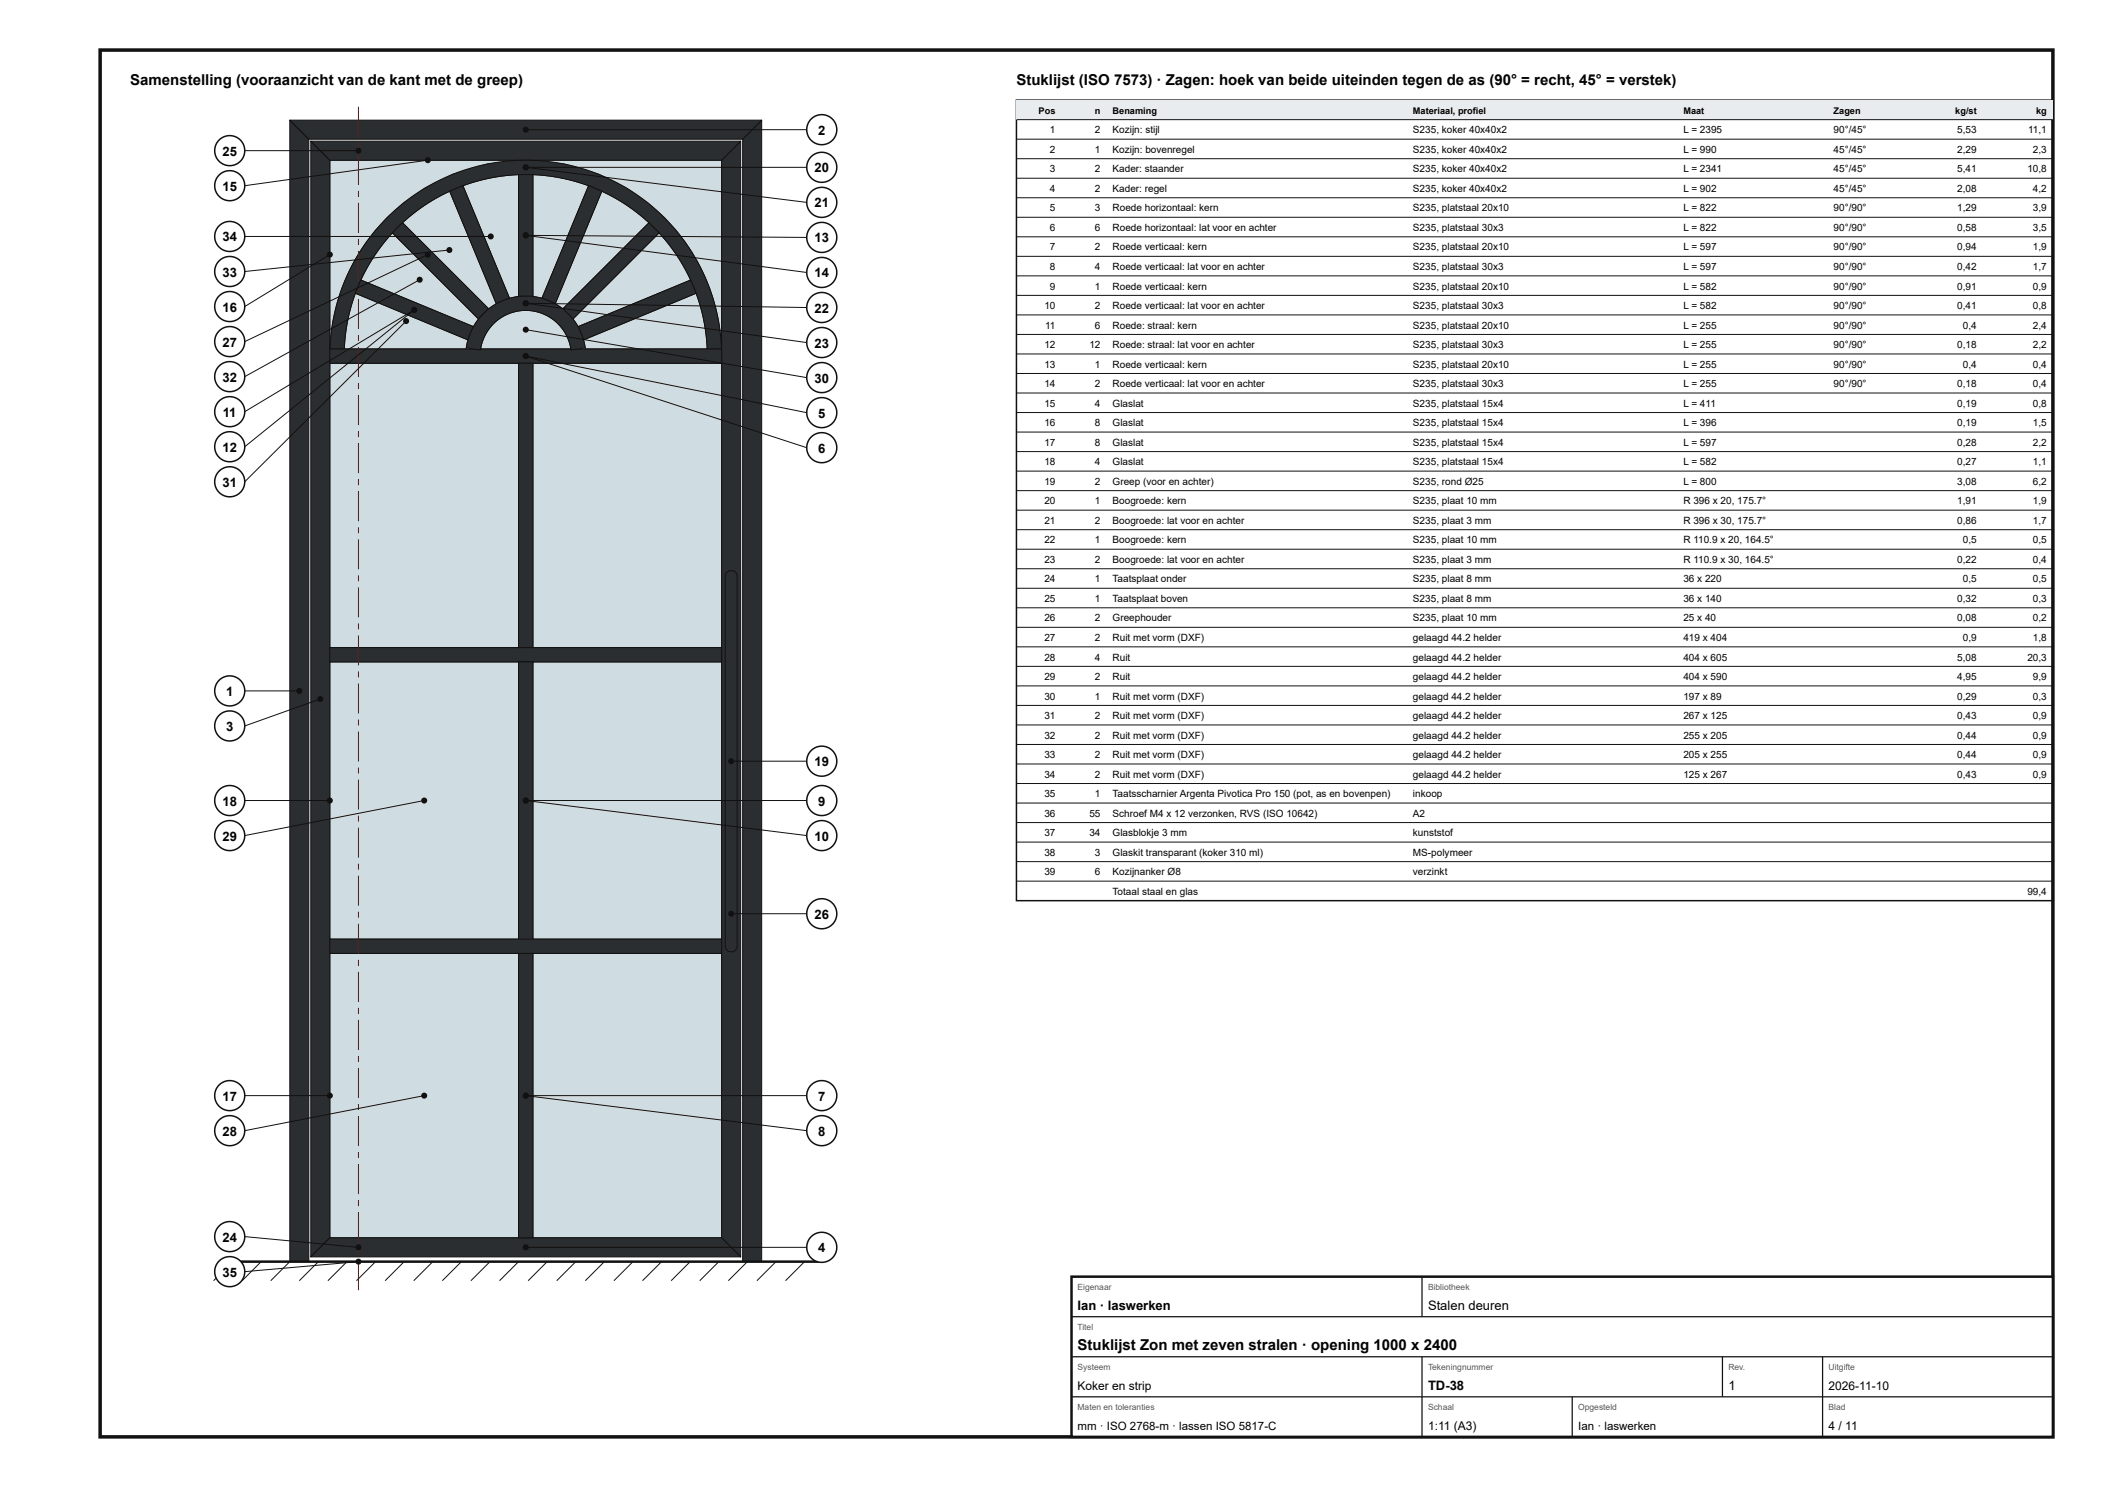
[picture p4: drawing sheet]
<svg xmlns="http://www.w3.org/2000/svg" width="420mm" height="297mm" viewBox="0 0 420 297" stroke-linecap="round" stroke-linejoin="round" font-family="sans-serif">
<path d="M20 10h390v277h-390z" fill="none" stroke="#111" stroke-width=".7" stroke-linecap="butt"/>
<path d="M65.9 32h39.1l-7.7 .8-6.8 2a39.1 39.1 0 0 0-22.6 24l-.9 2.8-.5 2.7-.6 5.4z" fill="#cfdde3"/>
<path d="M65.9 32h39.1l-7.7 .8-6.8 2a39.1 39.1 0 0 0-22.6 24l-.9 2.8-.5 2.7-.6 5.4z" fill="none" stroke="#111" stroke-width=".2"/>
<path d="M105 32h39.1v37.7l-.5-5a38.6 38.6 0 0 0-3.6-11.1 39 39 0 0 0-20.5-18.8l-6.8-2z" fill="#cfdde3"/>
<path d="M105 32h39.1v37.7l-.5-5a38.6 38.6 0 0 0-3.6-11.1 39 39 0 0 0-20.5-18.8l-6.8-2z" fill="none" stroke="#111" stroke-width=".2"/>
<path d="M65.9 190.4h37.7v56.8h-37.7z" fill="#cfdde3"/>
<path d="M65.9 190.4h37.7v56.8h-37.7z" fill="none" stroke="#111" stroke-width=".2"/>
<path d="M106.4 190.4h37.7v56.8h-37.7z" fill="#cfdde3"/>
<path d="M106.4 190.4h37.7v56.8h-37.7z" fill="none" stroke="#111" stroke-width=".2"/>
<path d="M65.9 132.2h37.7v55.4h-37.7z" fill="#cfdde3"/>
<path d="M65.9 132.2h37.7v55.4h-37.7z" fill="none" stroke="#111" stroke-width=".2"/>
<path d="M106.4 132.2h37.7v55.4h-37.7z" fill="#cfdde3"/>
<path d="M106.4 132.2h37.7v55.4h-37.7z" fill="none" stroke="#111" stroke-width=".2"/>
<path d="M65.9 72.5h37.7v56.8h-37.7z" fill="#cfdde3"/>
<path d="M65.9 72.5h37.7v56.8h-37.7z" fill="none" stroke="#111" stroke-width=".2"/>
<path d="M106.4 72.5h37.7v56.8h-37.7z" fill="#cfdde3"/>
<path d="M106.4 72.5h37.7v56.8h-37.7z" fill="none" stroke="#111" stroke-width=".2"/>
<path d="M98.4 64.8a9.1 9.1 0 0 1 9.3-2.4 9.1 9.1 0 0 1 6.3 7.3h-18a9.1 9.1 0 0 1 2.4-4.9z" fill="#cfdde3"/>
<path d="M98.4 64.8a9.1 9.1 0 0 1 9.3-2.4 9.1 9.1 0 0 1 6.3 7.3h-18a9.1 9.1 0 0 1 2.4-4.9z" fill="none" stroke="#111" stroke-width=".2"/>
<path d="M116.5 67.9l22.5-9.3a36 36 0 0 1 2.2 11.1h-24.2h-.1z" fill="#cfdde3"/>
<path d="M116.5 67.9l22.5-9.3a36 36 0 0 1 2.2 11.1h-24.2h-.1z" fill="none" stroke="#111" stroke-width=".2"/>
<path d="M114.5 63.6l17.1-17.1a35.7 35.7 0 0 1 6.3 9.4l-22.3 9.3h-.2l-1-1.5z" fill="#cfdde3"/>
<path d="M114.5 63.6l17.1-17.1a35.7 35.7 0 0 1 6.3 9.4l-22.3 9.3h-.2l-1-1.5z" fill="none" stroke="#111" stroke-width=".2"/>
<path d="M120.2 38.2a36 36 0 0 1 9.4 6.3l-17.1 17.1-.1 .1-1.5-1z" fill="#cfdde3"/>
<path d="M120.2 38.2a36 36 0 0 1 9.4 6.3l-17.1 17.1-.1 .1-1.5-1z" fill="none" stroke="#111" stroke-width=".2"/>
<path d="M106.4 34.9a36.1 36.1 0 0 1 11.1 2.2l-9.2 22.4-.1 .1-1.8-.4z" fill="#cfdde3"/>
<path d="M106.4 34.9a36.1 36.1 0 0 1 11.1 2.2l-9.2 22.4-.1 .1-1.8-.4z" fill="none" stroke="#111" stroke-width=".2"/>
<path d="M92.4 37.1a36.4 36.4 0 0 1 11.2-2.2l-.1 24.3-1.7 .4-.1-.1z" fill="#cfdde3"/>
<path d="M92.4 37.1a36.4 36.4 0 0 1 11.2-2.2l-.1 24.3-1.7 .4-.1-.1z" fill="none" stroke="#111" stroke-width=".2"/>
<path d="M80.4 44.5a36.2 36.2 0 0 1 9.4-6.3l9.3 22.5-1.5 1-.1-.1z" fill="#cfdde3"/>
<path d="M80.4 44.5a36.2 36.2 0 0 1 9.4-6.3l9.3 22.5-1.5 1-.1-.1z" fill="none" stroke="#111" stroke-width=".2"/>
<path d="M78.4 46.5l17.2 17.2-1 1.5h-.2l-22.3-9.3a35.6 35.6 0 0 1 6.3-9.4z" fill="#cfdde3"/>
<path d="M78.4 46.5l17.2 17.2-1 1.5h-.2l-22.3-9.3a35.6 35.6 0 0 1 6.3-9.4z" fill="none" stroke="#111" stroke-width=".2"/>
<path d="M71 58.6l22.5 9.3-.4 1.8h-.1h-24.2a36.4 36.4 0 0 1 2.2-11.1z" fill="#cfdde3"/>
<path d="M71 58.6l22.5 9.3-.4 1.8h-.1h-24.2a36.4 36.4 0 0 1 2.2-11.1z" fill="none" stroke="#111" stroke-width=".2"/>
<path d="M57.9 24l3.8 3.8v224.2h-3.8z" fill="#2b2e31"/>
<path d="M57.9 24l3.8 3.8v224.2h-3.8z" fill="none" stroke="#111" stroke-width=".2"/>
<path d="M152.1 24v228h-3.8v-224.2z" fill="#2b2e31"/>
<path d="M152.1 24v228h-3.8v-224.2z" fill="none" stroke="#111" stroke-width=".2"/>
<path d="M57.9 24h94.2l-3.8 3.8h-86.6z" fill="#2b2e31"/>
<path d="M57.9 24h94.2l-3.8 3.8h-86.6z" fill="none" stroke="#111" stroke-width=".2"/>
<path d="M62.1 28.2l3.8 3.8v215.2l-3.8 3.8z" fill="#2b2e31"/>
<path d="M62.1 28.2l3.8 3.8v215.2l-3.8 3.8z" fill="none" stroke="#111" stroke-width=".2"/>
<path d="M147.9 28.2v222.8l-3.8-3.8v-215.2z" fill="#2b2e31"/>
<path d="M147.9 28.2v222.8l-3.8-3.8v-215.2z" fill="none" stroke="#111" stroke-width=".2"/>
<path d="M65.9 247.2h78.2l3.8 3.8h-85.8z" fill="#2b2e31"/>
<path d="M65.9 247.2h78.2l3.8 3.8h-85.8z" fill="none" stroke="#111" stroke-width=".2"/>
<path d="M62.1 28.2h85.8l-3.8 3.8h-78.2z" fill="#2b2e31"/>
<path d="M62.1 28.2h85.8l-3.8 3.8h-78.2z" fill="none" stroke="#111" stroke-width=".2"/>
<path d="M77.9 42.9a39.1 39.1 0 0 1 41.7-8.1 39.1 39.1 0 0 1 24.5 34.8l-2.9 .2a36.3 36.3 0 0 0-36.2-34.9 36.3 36.3 0 0 0-36.2 34.9l-2.9-.2a39.1 39.1 0 0 1 12-26.7z" fill="#2b2e31"/>
<path d="M77.9 42.9a39.1 39.1 0 0 1 41.7-8.1 39.1 39.1 0 0 1 24.5 34.8l-2.9 .2a36.3 36.3 0 0 0-36.2-34.9 36.3 36.3 0 0 0-36.2 34.9l-2.9-.2a39.1 39.1 0 0 1 12-26.7z" fill="none" stroke="#111" stroke-width=".2"/>
<path d="M65.9 69.7h78.2v2.8h-78.2z" fill="#2b2e31"/>
<path d="M65.9 69.7h78.2v2.8h-78.2z" fill="none" stroke="#111" stroke-width=".2"/>
<path d="M65.9 187.6h78.2v2.8h-78.2z" fill="#2b2e31"/>
<path d="M65.9 187.6h78.2v2.8h-78.2z" fill="none" stroke="#111" stroke-width=".2"/>
<path d="M65.9 129.3h78.2v2.9h-78.2z" fill="#2b2e31"/>
<path d="M65.9 129.3h78.2v2.9h-78.2z" fill="none" stroke="#111" stroke-width=".2"/>
<path d="M103.6 190.4h2.8v56.8h-2.8z" fill="#2b2e31"/>
<path d="M103.6 190.4h2.8v56.8h-2.8z" fill="none" stroke="#111" stroke-width=".2"/>
<path d="M103.6 132.2h2.8v55.4h-2.8z" fill="#2b2e31"/>
<path d="M103.6 132.2h2.8v55.4h-2.8z" fill="none" stroke="#111" stroke-width=".2"/>
<path d="M103.6 72.5h2.8v56.8h-2.8z" fill="#2b2e31"/>
<path d="M103.6 72.5h2.8v56.8h-2.8z" fill="none" stroke="#111" stroke-width=".2"/>
<path d="M96.6 62.6a12 12 0 0 1 12.3-2.8 12 12 0 0 1 8 9.7l-2.9 .4a9.1 9.1 0 0 0-9-7.9 9.1 9.1 0 0 0-9 7.9l-2.9-.4a11.8 11.8 0 0 1 3.5-6.9z" fill="#2b2e31"/>
<path d="M96.6 62.6a12 12 0 0 1 12.3-2.8 12 12 0 0 1 8 9.7l-2.9 .4a9.1 9.1 0 0 0-9-7.9 9.1 9.1 0 0 0-9 7.9l-2.9-.4a11.8 11.8 0 0 1 3.5-6.9z" fill="none" stroke="#111" stroke-width=".2"/>
<path d="M115.5 65.2l22.4-9.3 1.1 2.7-22.4 9.3z" fill="#2b2e31"/>
<path d="M115.5 65.2l22.4-9.3 1.1 2.7-22.4 9.3z" fill="none" stroke="#111" stroke-width=".2"/>
<path d="M112.5 61.6l17.1-17.1 2 2-17.1 17.2z" fill="#2b2e31"/>
<path d="M112.5 61.6l17.1-17.1 2 2-17.1 17.2z" fill="none" stroke="#111" stroke-width=".2"/>
<path d="M117.5 37.1l2.7 1.1-9.3 22.4-2.6-1.1z" fill="#2b2e31"/>
<path d="M117.5 37.1l2.7 1.1-9.3 22.4-2.6-1.1z" fill="none" stroke="#111" stroke-width=".2"/>
<path d="M103.6 34.9h2.8v24.2h-2.8z" fill="#2b2e31"/>
<path d="M103.6 34.9h2.8v24.2h-2.8z" fill="none" stroke="#111" stroke-width=".2"/>
<path d="M89.8 38.2l2.6-1.1 9.3 22.4-2.6 1.1z" fill="#2b2e31"/>
<path d="M89.8 38.2l2.6-1.1 9.3 22.4-2.6 1.1z" fill="none" stroke="#111" stroke-width=".2"/>
<path d="M78.4 46.5l2-2 17.1 17.1-2 2.1z" fill="#2b2e31"/>
<path d="M78.4 46.5l2-2 17.1 17.1-2 2.1z" fill="none" stroke="#111" stroke-width=".2"/>
<path d="M72.1 55.9l22.4 9.3-1.1 2.7-22.4-9.3z" fill="#2b2e31"/>
<path d="M72.1 55.9l22.4 9.3-1.1 2.7-22.4-9.3z" fill="none" stroke="#111" stroke-width=".2"/>
<path d="M71.5 251.7h.2v6h-.2zM71.5 249.3h.2v1.2h-.2zM71.5 242.1h.2v6h-.2zM71.5 239.7h.2v1.2h-.2zM71.5 232.5h.2v6h-.2zM71.5 230.1h.2v1.2h-.2zM71.5 222.9h.2v6h-.2zM71.5 220.5h.2v1.2h-.2zM71.5 213.3h.2v6h-.2zM71.5 210.9h.2v1.2h-.2zM71.5 203.7h.2v6h-.2zM71.5 201.3h.2v1.2h-.2zM71.5 194.1h.2v6h-.2zM71.5 191.7h.2v1.2h-.2zM71.5 184.5h.2v6h-.2zM71.5 182.1h.2v1.2h-.2zM71.5 174.9h.2v6h-.2zM71.5 172.5h.2v1.2h-.2zM71.5 165.3h.2v6h-.2zM71.5 162.9h.2v1.2h-.2zM71.5 155.7h.2v6h-.2zM71.5 153.3h.2v1.2h-.2zM71.5 146.1h.2v6h-.2zM71.5 143.7h.2v1.2h-.2zM71.5 136.5h.2v6h-.2zM71.5 134.1h.2v1.2h-.2zM71.5 126.9h.2v6h-.2zM71.5 124.5h.2v1.2h-.2zM71.5 117.3h.2v6h-.2zM71.5 114.9h.2v1.2h-.2zM71.5 107.7h.2v6h-.2zM71.5 105.3h.2v1.2h-.2zM71.5 98.1h.2v6h-.2zM71.5 95.7h.2v1.2h-.2zM71.5 88.5h.2v6h-.2zM71.5 86.1h.2v1.2h-.2zM71.5 78.9h.2v6h-.2zM71.5 76.5h.2v1.2h-.2zM71.5 69.3h.2v6h-.2zM71.5 66.9h.2v1.2h-.2zM71.5 59.7h.2v6h-.2zM71.5 57.3h.2v1.2h-.2zM71.5 50.1h.2v6h-.2zM71.5 47.7h.2v1.2h-.2zM71.5 40.5h.2v6h-.2zM71.5 38.1h.2v1.2h-.2zM71.5 30.9h.2v6h-.2zM71.5 28.5h.2v1.2h-.2zM71.5 21.3h.2v6h-.2z" fill="#b00"/>
<path d="M145.2 114.3a1.2 1.2 0 0 1 1.3-.3 1.2 1.2 0 0 1 .7 1.1v73.9a1.19 1.19 0 0 1-1.2 1.1 1.19 1.19 0 0 1-1.2-1.1v-73.9z" fill="#2b2e31"/>
<g fill="none" stroke="#111" stroke-width=".2">
<path d="M145.2 114.3a1.2 1.2 0 0 1 1.3-.3 1.2 1.2 0 0 1 .7 1.1v73.9a1.19 1.19 0 0 1-1.2 1.1 1.19 1.19 0 0 1-1.2-1.1v-73.9zM46.4 252l-3.8 3.8M52.2 252l-3.8 3.8M57.9 252l-3.8 3.8M63.6 252l-3.8 3.8M69.3 252l-3.8 3.8M75 252l-3.8 3.8M80.7 252l-3.8 3.8M86.4 252l-3.8 3.8M92.1 252l-3.8 3.8M97.9 252l-3.9 3.8M103.6 252l-3.8 3.8"/>
<path d="M109.3 252l-3.8 3.8M115 252l-3.8 3.8M120.7 252l-3.8 3.8M126.4 252l-3.8 3.8M132.1 252l-3.8 3.8M137.8 252l-3.8 3.8M143.6 252l-3.9 3.8M149.3 252l-3.8 3.8M155 252l-3.8 3.8M160.7 252l-3.8 3.8"/>
</g>
<path d="M46.4 252h117.1" fill="none" stroke="#111" stroke-width=".5"/>
<circle cx="71.6" cy="30.1" r=".6" fill="#111"/>
<path d="M48.9 30.1h22.7" fill="none" stroke="#111" stroke-width=".2"/>
<circle cx="45.9" cy="30.1" r="3" fill="#fff"/>
<circle cx="45.9" cy="30.1" r="3" fill="none" stroke="#111" stroke-width=".3"/>
<circle cx="85.4" cy="32" r=".6" fill="#111"/>
<path d="M85.4 32l-36.5 5.1" fill="none" stroke="#111" stroke-width=".2"/>
<circle cx="45.9" cy="37.1" r="3" fill="#fff"/>
<circle cx="45.9" cy="37.1" r="3" fill="none" stroke="#111" stroke-width=".3"/>
<circle cx="98" cy="47.2" r=".6" fill="#111"/>
<path d="M48.9 47.2h49.1" fill="none" stroke="#111" stroke-width=".2"/>
<circle cx="45.9" cy="47.2" r="3" fill="#fff"/>
<circle cx="45.9" cy="47.2" r="3" fill="none" stroke="#111" stroke-width=".3"/>
<circle cx="89.7" cy="49.9" r=".6" fill="#111"/>
<path d="M89.7 49.9l-40.8 4.3" fill="none" stroke="#111" stroke-width=".2"/>
<circle cx="45.9" cy="54.2" r="3" fill="#fff"/>
<circle cx="45.9" cy="54.2" r="3" fill="none" stroke="#111" stroke-width=".3"/>
<circle cx="65.9" cy="50.9" r=".6" fill="#111"/>
<path d="M65.9 50.8l-17 10.4" fill="none" stroke="#111" stroke-width=".2"/>
<circle cx="45.9" cy="61.2" r="3" fill="#fff"/>
<circle cx="45.9" cy="61.2" r="3" fill="none" stroke="#111" stroke-width=".3"/>
<circle cx="85.4" cy="50.9" r=".6" fill="#111"/>
<path d="M85.4 50.8l-36.5 17.4" fill="none" stroke="#111" stroke-width=".2"/>
<circle cx="45.9" cy="68.2" r="3" fill="#fff"/>
<circle cx="45.9" cy="68.2" r="3" fill="none" stroke="#111" stroke-width=".3"/>
<circle cx="83.8" cy="55.9" r=".6" fill="#111"/>
<path d="M83.8 55.9l-34.9 19.3" fill="none" stroke="#111" stroke-width=".2"/>
<circle cx="45.9" cy="75.2" r="3" fill="#fff"/>
<circle cx="45.9" cy="75.2" r="3" fill="none" stroke="#111" stroke-width=".3"/>
<circle cx="82.7" cy="61.9" r=".6" fill="#111"/>
<path d="M82.7 61.9l-33.8 20.3" fill="none" stroke="#111" stroke-width=".2"/>
<circle cx="45.9" cy="82.2" r="3" fill="#fff"/>
<circle cx="45.9" cy="82.2" r="3" fill="none" stroke="#111" stroke-width=".3"/>
<circle cx="82.7" cy="61.9" r=".6" fill="#111"/>
<path d="M82.7 61.9l-33.8 27.3" fill="none" stroke="#111" stroke-width=".2"/>
<circle cx="45.9" cy="89.2" r="3" fill="#fff"/>
<circle cx="45.9" cy="89.2" r="3" fill="none" stroke="#111" stroke-width=".3"/>
<circle cx="81.1" cy="64.1" r=".6" fill="#111"/>
<path d="M81.1 64.1l-32.2 32.1" fill="none" stroke="#111" stroke-width=".2"/>
<circle cx="45.9" cy="96.2" r="3" fill="#fff"/>
<circle cx="45.9" cy="96.2" r="3" fill="none" stroke="#111" stroke-width=".3"/>
<circle cx="59.8" cy="138" r=".6" fill="#111"/>
<path d="M48.9 138h10.9" fill="none" stroke="#111" stroke-width=".2"/>
<circle cx="45.9" cy="138" r="3" fill="#fff"/>
<circle cx="45.9" cy="138" r="3" fill="none" stroke="#111" stroke-width=".3"/>
<circle cx="64" cy="139.6" r=".6" fill="#111"/>
<path d="M64 139.6l-15.1 5.4" fill="none" stroke="#111" stroke-width=".2"/>
<circle cx="45.9" cy="145" r="3" fill="#fff"/>
<circle cx="45.9" cy="145" r="3" fill="none" stroke="#111" stroke-width=".3"/>
<circle cx="65.9" cy="159.9" r=".6" fill="#111"/>
<path d="M48.9 159.9h17" fill="none" stroke="#111" stroke-width=".2"/>
<circle cx="45.9" cy="159.9" r="3" fill="#fff"/>
<circle cx="45.9" cy="159.9" r="3" fill="none" stroke="#111" stroke-width=".3"/>
<circle cx="84.7" cy="159.9" r=".6" fill="#111"/>
<path d="M84.7 159.9l-35.8 7" fill="none" stroke="#111" stroke-width=".2"/>
<circle cx="45.9" cy="166.9" r="3" fill="#fff"/>
<circle cx="45.9" cy="166.9" r="3" fill="none" stroke="#111" stroke-width=".3"/>
<circle cx="65.9" cy="218.8" r=".6" fill="#111"/>
<path d="M48.9 218.8h17" fill="none" stroke="#111" stroke-width=".2"/>
<circle cx="45.9" cy="218.8" r="3" fill="#fff"/>
<circle cx="45.9" cy="218.8" r="3" fill="none" stroke="#111" stroke-width=".3"/>
<circle cx="84.7" cy="218.8" r=".6" fill="#111"/>
<path d="M84.7 218.8l-35.8 7" fill="none" stroke="#111" stroke-width=".2"/>
<circle cx="45.9" cy="225.8" r="3" fill="#fff"/>
<circle cx="45.9" cy="225.8" r="3" fill="none" stroke="#111" stroke-width=".3"/>
<circle cx="71.6" cy="249.1" r=".6" fill="#111"/>
<path d="M48.9 247l22.7 2.1" fill="none" stroke="#111" stroke-width=".2"/>
<circle cx="45.9" cy="247" r="3" fill="#fff"/>
<circle cx="45.9" cy="247" r="3" fill="none" stroke="#111" stroke-width=".3"/>
<circle cx="71.6" cy="252" r=".6" fill="#111"/>
<path d="M71.6 252l-22.7 2" fill="none" stroke="#111" stroke-width=".2"/>
<circle cx="45.9" cy="254" r="3" fill="#fff"/>
<circle cx="45.9" cy="254" r="3" fill="none" stroke="#111" stroke-width=".3"/>
<circle cx="105" cy="25.9" r=".6" fill="#111"/>
<path d="M105 25.9h56.1" fill="none" stroke="#111" stroke-width=".2"/>
<circle cx="164.1" cy="25.9" r="3" fill="#fff"/>
<circle cx="164.1" cy="25.9" r="3" fill="none" stroke="#111" stroke-width=".3"/>
<circle cx="105" cy="33.4" r=".6" fill="#111"/>
<path d="M105 33.4h56.1" fill="none" stroke="#111" stroke-width=".2"/>
<circle cx="164.1" cy="33.4" r="3" fill="#fff"/>
<circle cx="164.1" cy="33.4" r="3" fill="none" stroke="#111" stroke-width=".3"/>
<circle cx="105" cy="33.4" r=".6" fill="#111"/>
<path d="M105 33.4l56.1 7" fill="none" stroke="#111" stroke-width=".2"/>
<circle cx="164.1" cy="40.4" r="3" fill="#fff"/>
<circle cx="164.1" cy="40.4" r="3" fill="none" stroke="#111" stroke-width=".3"/>
<circle cx="105" cy="47" r=".6" fill="#111"/>
<path d="M105 47l56.1 .4" fill="none" stroke="#111" stroke-width=".2"/>
<circle cx="164.1" cy="47.4" r="3" fill="#fff"/>
<circle cx="164.1" cy="47.4" r="3" fill="none" stroke="#111" stroke-width=".3"/>
<circle cx="105" cy="47" r=".6" fill="#111"/>
<path d="M105 47l56.1 7.4" fill="none" stroke="#111" stroke-width=".2"/>
<circle cx="164.1" cy="54.4" r="3" fill="#fff"/>
<circle cx="164.1" cy="54.4" r="3" fill="none" stroke="#111" stroke-width=".3"/>
<circle cx="105" cy="60.6" r=".6" fill="#111"/>
<path d="M105 60.6l56.1 .8" fill="none" stroke="#111" stroke-width=".2"/>
<circle cx="164.1" cy="61.4" r="3" fill="#fff"/>
<circle cx="164.1" cy="61.4" r="3" fill="none" stroke="#111" stroke-width=".3"/>
<circle cx="105" cy="60.6" r=".6" fill="#111"/>
<path d="M105 60.6l56.1 7.8" fill="none" stroke="#111" stroke-width=".2"/>
<circle cx="164.1" cy="68.4" r="3" fill="#fff"/>
<circle cx="164.1" cy="68.4" r="3" fill="none" stroke="#111" stroke-width=".3"/>
<circle cx="105" cy="65.8" r=".6" fill="#111"/>
<path d="M105 65.8l56.1 9.6" fill="none" stroke="#111" stroke-width=".2"/>
<circle cx="164.1" cy="75.4" r="3" fill="#fff"/>
<circle cx="164.1" cy="75.4" r="3" fill="none" stroke="#111" stroke-width=".3"/>
<circle cx="105" cy="71.1" r=".6" fill="#111"/>
<path d="M105 71.1l56.1 11.3" fill="none" stroke="#111" stroke-width=".2"/>
<circle cx="164.1" cy="82.4" r="3" fill="#fff"/>
<circle cx="164.1" cy="82.4" r="3" fill="none" stroke="#111" stroke-width=".3"/>
<circle cx="105" cy="71.1" r=".6" fill="#111"/>
<path d="M105 71.1l56.1 18.3" fill="none" stroke="#111" stroke-width=".2"/>
<circle cx="164.1" cy="89.4" r="3" fill="#fff"/>
<circle cx="164.1" cy="89.4" r="3" fill="none" stroke="#111" stroke-width=".3"/>
<circle cx="146" cy="152" r=".6" fill="#111"/>
<path d="M146 152h15.1" fill="none" stroke="#111" stroke-width=".2"/>
<circle cx="164.1" cy="152" r="3" fill="#fff"/>
<circle cx="164.1" cy="152" r="3" fill="none" stroke="#111" stroke-width=".3"/>
<circle cx="105" cy="159.9" r=".6" fill="#111"/>
<path d="M105 159.9h56.1" fill="none" stroke="#111" stroke-width=".2"/>
<circle cx="164.1" cy="159.9" r="3" fill="#fff"/>
<circle cx="164.1" cy="159.9" r="3" fill="none" stroke="#111" stroke-width=".3"/>
<circle cx="105" cy="159.9" r=".6" fill="#111"/>
<path d="M105 159.9l56.1 7" fill="none" stroke="#111" stroke-width=".2"/>
<circle cx="164.1" cy="166.9" r="3" fill="#fff"/>
<circle cx="164.1" cy="166.9" r="3" fill="none" stroke="#111" stroke-width=".3"/>
<circle cx="146" cy="182.5" r=".6" fill="#111"/>
<path d="M146 182.5h15.1" fill="none" stroke="#111" stroke-width=".2"/>
<circle cx="164.1" cy="182.5" r="3" fill="#fff"/>
<circle cx="164.1" cy="182.5" r="3" fill="none" stroke="#111" stroke-width=".3"/>
<circle cx="105" cy="218.8" r=".6" fill="#111"/>
<path d="M105 218.8h56.1" fill="none" stroke="#111" stroke-width=".2"/>
<circle cx="164.1" cy="218.8" r="3" fill="#fff"/>
<circle cx="164.1" cy="218.8" r="3" fill="none" stroke="#111" stroke-width=".3"/>
<circle cx="105" cy="218.8" r=".6" fill="#111"/>
<path d="M105 218.8l56.1 7" fill="none" stroke="#111" stroke-width=".2"/>
<circle cx="164.1" cy="225.8" r="3" fill="#fff"/>
<circle cx="164.1" cy="225.8" r="3" fill="none" stroke="#111" stroke-width=".3"/>
<circle cx="105" cy="249.1" r=".6" fill="#111"/>
<path d="M105 249.1h56.1" fill="none" stroke="#111" stroke-width=".2"/>
<circle cx="164.1" cy="249.1" r="3" fill="#fff"/>
<g fill="none" stroke="#111" stroke-width=".3">
<path d="M203 20h207v159.9h-207z"/>
<circle cx="164.1" cy="249.1" r="3"/>
</g>
<path d="M203 20h207v3.9h-207z" fill="#e9ecee"/>
<g fill="none" stroke="#111" stroke-width=".2">
<path d="M203 23.9h207M203 27.8h207M203 31.7h207M203 35.6h207M203 39.5h207M203 43.4h207M203 47.3h207M203 51.2h207M203 55.1h207M203 59h207M203 62.9h207M203 66.8h207"/>
<path d="M203 70.7h207M203 74.6h207M203 78.5h207M203 82.4h207M203 86.3h207M203 90.2h207M203 94.1h207M203 98h207M203 101.9h207M203 105.8h207M203 109.7h207M203 113.6h207"/>
<path d="M203 117.5h207M203 121.4h207M203 125.3h207M203 129.2h207M203 133.1h207M203 137h207M203 140.9h207M203 144.8h207M203 148.7h207M203 152.6h207M203 156.5h207M203 160.4h207"/>
<path d="M203 164.3h207M203 168.2h207M203 172.1h207M203 176h207"/>
</g>
<path d="M214 255h196v32h-196z" fill="#fff"/>
<path d="M214 255h196v32h-196z" fill="none" stroke="#111" stroke-width=".5"/>
<path d="M284 255v8M214 263h196M214 271h196M214 279h196M284 271v16M314 279v8M344 271v8M364 271v16" fill="none" stroke="#111" stroke-width=".25"/>
<g font-size="3">
<text x="26" y="17">Samenstelling (vooraanzicht van de kant met de greep)</text>
<text x="203" y="17">Stuklijst (ISO 7573) · Zagen: hoek van beide uiteinden tegen de as (90° = recht, 45° = verstek)</text>
<text x="215.2" y="269.6">Stuklijst Zon met zeven stralen · opening 1000 x 2400</text>
</g>
<g font-size="2.6">
<text x="163.4" y="26.9">2</text>
<text x="44.4" y="31.1">25</text>
<text x="162.7" y="34.4">20</text>
<text x="44.4" y="38.1">15</text>
<text x="162.7" y="41.4">21</text>
<text x="44.4" y="48.2">34</text>
<text x="162.7" y="48.4">13</text>
<text x="44.4" y="55.2">33</text>
<text x="162.7" y="55.4">14</text>
<text x="44.4" y="62.2">16</text>
<text x="162.7" y="62.4">22</text>
<text x="44.4" y="69.2">27</text>
<text x="162.7" y="69.4">23</text>
<text x="44.4" y="76.2">32</text>
<text x="162.7" y="76.4">30</text>
<text x="44.5" y="83.2">11</text>
<text x="163.4" y="83.4">5</text>
<text x="44.4" y="90.2">12</text>
<text x="163.4" y="90.4">6</text>
<text x="44.4" y="97.2">31</text>
<text x="45.2" y="139">1</text>
<text x="45.2" y="146">3</text>
<text x="162.7" y="153">19</text>
<text x="44.4" y="160.9">18</text>
<text x="163.4" y="160.9">9</text>
<text x="44.4" y="167.9">29</text>
<text x="162.7" y="167.9">10</text>
<text x="162.7" y="183.5">26</text>
<text x="44.4" y="219.8">17</text>
<text x="163.4" y="219.8">7</text>
<text x="44.4" y="226.8">28</text>
<text x="163.4" y="226.8">8</text>
<text x="44.4" y="248">24</text>
<text x="163.4" y="250.1">4</text>
<text x="44.4" y="255">35</text>
<text x="215.2" y="261.6">Ian · laswerken</text>
<text x="285.2" y="261.6">Stalen deuren</text>
<text x="285.2" y="277.6">TD-38</text>
<text x="345.2" y="277.6">1</text>
</g>
<g font-size="2.4">
<text x="215.2" y="277.6">Koker en strip</text>
<text x="365.2" y="277.6">2026-11-10</text>
<text x="285.2" y="285.6">1:11 (A3)</text>
<text x="365.2" y="285.6">4 / 11</text>
</g>
<g font-size="2.3">
<text x="215.2" y="285.6">mm · ISO 2768-m · lassen ISO 5817-C</text>
<text x="315.2" y="285.6">Ian · laswerken</text>
</g>
<g font-size="2">
<text x="209.7" y="26.6">1</text>
<text x="218.7" y="26.6">2</text>
<text x="222.2" y="26.6">Kozijn: stijl</text>
<text x="282.2" y="26.6">S235, koker 40x40x2</text>
<text x="336.2" y="26.6">L = 2395</text>
<text x="366.2" y="26.6">90°/45°</text>
<text x="390.9" y="26.6">5,53</text>
<text x="405.1" y="26.6">11,1</text>
<text x="209.7" y="30.5">2</text>
<text x="209.7" y="34.4">3</text>
<text x="218.7" y="30.5">1</text>
<text x="218.7" y="34.4">2</text>
<text x="222.2" y="30.5">Kozijn: bovenregel</text>
<text x="222.2" y="34.4">Kader: staander</text>
<text x="282.2" y="30.5">S235, koker 40x40x2</text>
<text x="282.2" y="34.4">S235, koker 40x40x2</text>
<text x="336.2" y="30.5">L = 990</text>
<text x="336.2" y="34.4">L = 2341</text>
<text x="366.2" y="30.5">45°/45°</text>
<text x="366.2" y="34.4">45°/45°</text>
<text x="390.9" y="30.5">2,29</text>
<text x="390.9" y="34.4">5,41</text>
<text x="404.9" y="34.4">10,8</text>
<text x="406" y="30.5">2,3</text>
<text x="209.7" y="38.3">4</text>
<text x="218.7" y="38.3">2</text>
<text x="222.2" y="38.3">Kader: regel</text>
<text x="282.2" y="38.3">S235, koker 40x40x2</text>
<text x="336.2" y="38.3">L = 902</text>
<text x="366.2" y="38.3">45°/45°</text>
<text x="390.9" y="38.3">2,08</text>
<text x="406" y="38.3">4,2</text>
<text x="209.7" y="42.2">5</text>
<text x="209.7" y="46.1">6</text>
<text x="218.7" y="42.2">3</text>
<text x="218.7" y="46.1">6</text>
<text x="222.2" y="42.2">Roede horizontaal: kern</text>
<text x="222.2" y="46.1">Roede horizontaal: lat voor en achter</text>
<text x="282.2" y="42.2">S235, platstaal 20x10</text>
<text x="282.2" y="46.1">S235, platstaal 30x3</text>
<text x="336.2" y="42.2">L = 822</text>
<text x="336.2" y="46.1">L = 822</text>
<text x="366.2" y="42.2">90°/90°</text>
<text x="366.2" y="46.1">90°/90°</text>
<text x="390.9" y="42.2">1,29</text>
<text x="390.9" y="46.1">0,58</text>
<text x="406" y="42.2">3,9</text>
<text x="406" y="46.1">3,5</text>
<text x="209.7" y="50">7</text>
<text x="209.7" y="53.9">8</text>
<text x="218.7" y="50">2</text>
<text x="218.7" y="53.9">4</text>
<text x="222.2" y="50">Roede verticaal: kern</text>
<text x="222.2" y="53.9">Roede verticaal: lat voor en achter</text>
<text x="282.2" y="50">S235, platstaal 20x10</text>
<text x="282.2" y="53.9">S235, platstaal 30x3</text>
<text x="336.2" y="50">L = 597</text>
<text x="336.2" y="53.9">L = 597</text>
<text x="366.2" y="50">90°/90°</text>
<text x="366.2" y="53.9">90°/90°</text>
<text x="390.9" y="50">0,94</text>
<text x="390.9" y="53.9">0,42</text>
<text x="406" y="50">1,9</text>
<text x="406" y="53.9">1,7</text>
<text x="209.7" y="57.8">9</text>
<text x="218.7" y="57.8">1</text>
<text x="222.2" y="57.8">Roede verticaal: kern</text>
<text x="282.2" y="57.8">S235, platstaal 20x10</text>
<text x="336.2" y="57.8">L = 582</text>
<text x="366.2" y="57.8">90°/90°</text>
<text x="390.9" y="57.8">0,91</text>
<text x="406" y="57.8">0,9</text>
<text x="208.6" y="61.7">10</text>
<text x="208.7" y="65.6">11</text>
<text x="218.7" y="61.7">2</text>
<text x="218.7" y="65.6">6</text>
<text x="222.2" y="61.7">Roede verticaal: lat voor en achter</text>
<text x="222.2" y="65.6">Roede: straal: kern</text>
<text x="282.2" y="61.7">S235, platstaal 30x3</text>
<text x="282.2" y="65.6">S235, platstaal 20x10</text>
<text x="336.2" y="61.7">L = 582</text>
<text x="336.2" y="65.6">L = 255</text>
<text x="366.2" y="61.7">90°/90°</text>
<text x="366.2" y="65.6">90°/90°</text>
<text x="390.9" y="61.7">0,41</text>
<text x="392" y="65.6">0,4</text>
<text x="406" y="61.7">0,8</text>
<text x="406" y="65.6">2,4</text>
<text x="208.6" y="69.5">12</text>
<text x="217.6" y="69.5">12</text>
<text x="222.2" y="69.5">Roede: straal: lat voor en achter</text>
<text x="282.2" y="69.5">S235, platstaal 30x3</text>
<text x="336.2" y="69.5">L = 255</text>
<text x="366.2" y="69.5">90°/90°</text>
<text x="390.9" y="69.5">0,18</text>
<text x="406" y="69.5">2,2</text>
<text x="208.6" y="73.4">13</text>
<text x="208.6" y="77.3">14</text>
<text x="218.7" y="73.4">1</text>
<text x="218.7" y="77.3">2</text>
<text x="222.2" y="73.4">Roede verticaal: kern</text>
<text x="222.2" y="77.3">Roede verticaal: lat voor en achter</text>
<text x="282.2" y="73.4">S235, platstaal 20x10</text>
<text x="282.2" y="77.3">S235, platstaal 30x3</text>
<text x="336.2" y="73.4">L = 255</text>
<text x="336.2" y="77.3">L = 255</text>
<text x="366.2" y="73.4">90°/90°</text>
<text x="366.2" y="77.3">90°/90°</text>
<text x="390.9" y="77.3">0,18</text>
<text x="392" y="73.4">0,4</text>
<text x="406" y="73.4">0,4</text>
<text x="406" y="77.3">0,4</text>
<text x="208.6" y="81.2">15</text>
<text x="218.7" y="81.2">4</text>
<text x="222.2" y="81.2">Glaslat</text>
<text x="282.2" y="81.2">S235, platstaal 15x4</text>
<text x="336.2" y="81.2">L = 411</text>
<text x="390.9" y="81.2">0,19</text>
<text x="406" y="81.2">0,8</text>
<text x="208.6" y="85.1">16</text>
<text x="208.6" y="89">17</text>
<text x="218.7" y="85.1">8</text>
<text x="218.7" y="89">8</text>
<text x="222.2" y="85.1">Glaslat</text>
<text x="222.2" y="89">Glaslat</text>
<text x="282.2" y="85.1">S235, platstaal 15x4</text>
<text x="282.2" y="89">S235, platstaal 15x4</text>
<text x="336.2" y="85.1">L = 396</text>
<text x="336.2" y="89">L = 597</text>
<text x="390.9" y="85.1">0,19</text>
<text x="390.9" y="89">0,28</text>
<text x="406" y="85.1">1,5</text>
<text x="406" y="89">2,2</text>
<text x="208.6" y="92.9">18</text>
<text x="218.7" y="92.9">4</text>
<text x="222.2" y="92.9">Glaslat</text>
<text x="282.2" y="92.9">S235, platstaal 15x4</text>
<text x="336.2" y="92.9">L = 582</text>
<text x="390.9" y="92.9">0,27</text>
<text x="406" y="92.9">1,1</text>
<text x="208.6" y="96.8">19</text>
<text x="208.6" y="100.7">20</text>
<text x="218.7" y="96.8">2</text>
<text x="218.7" y="100.7">1</text>
<text x="222.2" y="96.8">Greep (voor en achter)</text>
<text x="222.2" y="100.7">Boogroede: kern</text>
<text x="282.2" y="96.8">S235, rond Ø25</text>
<text x="282.2" y="100.7">S235, plaat 10 mm</text>
<text x="336.2" y="96.8">L = 800</text>
<text x="336.2" y="100.7">R 396 x 20, 175.7°</text>
<text x="390.9" y="96.8">3,08</text>
<text x="390.9" y="100.7">1,91</text>
<text x="406" y="96.8">6,2</text>
<text x="406" y="100.7">1,9</text>
<text x="208.6" y="104.6">21</text>
<text x="218.7" y="104.6">2</text>
<text x="222.2" y="104.6">Boogroede: lat voor en achter</text>
<text x="282.2" y="104.6">S235, plaat 3 mm</text>
<text x="336.2" y="104.6">R 396 x 30, 175.7°</text>
<text x="390.9" y="104.6">0,86</text>
<text x="406" y="104.6">1,7</text>
<text x="208.6" y="108.5">22</text>
<text x="208.6" y="112.4">23</text>
<text x="218.7" y="108.5">1</text>
<text x="218.7" y="112.4">2</text>
<text x="222.2" y="108.5">Boogroede: kern</text>
<text x="222.2" y="112.4">Boogroede: lat voor en achter</text>
<text x="282.2" y="108.5">S235, plaat 10 mm</text>
<text x="282.2" y="112.4">S235, plaat 3 mm</text>
<text x="336.2" y="108.5">R 110.9 x 20, 164.5°</text>
<text x="336.2" y="112.4">R 110.9 x 30, 164.5°</text>
<text x="390.9" y="112.4">0,22</text>
<text x="392" y="108.5">0,5</text>
<text x="406" y="108.5">0,5</text>
<text x="406" y="112.4">0,4</text>
<text x="208.6" y="116.3">24</text>
<text x="218.7" y="116.3">1</text>
<text x="222.2" y="116.3">Taatsplaat onder</text>
<text x="282.2" y="116.3">S235, plaat 8 mm</text>
<text x="336.2" y="116.3">36 x 220</text>
<text x="392" y="116.3">0,5</text>
<text x="406" y="116.3">0,5</text>
<text x="208.6" y="120.2">25</text>
<text x="208.6" y="124.1">26</text>
<text x="218.7" y="120.2">1</text>
<text x="218.7" y="124.1">2</text>
<text x="222.2" y="120.2">Taatsplaat boven</text>
<text x="222.2" y="124.1">Greephouder</text>
<text x="282.2" y="120.2">S235, plaat 8 mm</text>
<text x="282.2" y="124.1">S235, plaat 10 mm</text>
<text x="336.2" y="120.2">36 x 140</text>
<text x="336.2" y="124.1">25 x 40</text>
<text x="390.9" y="120.2">0,32</text>
<text x="390.9" y="124.1">0,08</text>
<text x="406" y="120.2">0,3</text>
<text x="406" y="124.1">0,2</text>
<text x="208.6" y="128">27</text>
<text x="208.6" y="131.9">28</text>
<text x="218.7" y="128">2</text>
<text x="218.7" y="131.9">4</text>
<text x="222.2" y="128">Ruit met vorm (DXF)</text>
<text x="222.2" y="131.9">Ruit</text>
<text x="282.2" y="128">gelaagd 44.2 helder</text>
<text x="282.2" y="131.9">gelaagd 44.2 helder</text>
<text x="336.2" y="128">419 x 404</text>
<text x="336.2" y="131.9">404 x 605</text>
<text x="390.9" y="131.9">5,08</text>
<text x="392" y="128">0,9</text>
<text x="404.9" y="131.9">20,3</text>
<text x="406" y="128">1,8</text>
<text x="208.6" y="135.8">29</text>
<text x="218.7" y="135.8">2</text>
<text x="222.2" y="135.8">Ruit</text>
<text x="282.2" y="135.8">gelaagd 44.2 helder</text>
<text x="336.2" y="135.8">404 x 590</text>
<text x="390.9" y="135.8">4,95</text>
<text x="406" y="135.8">9,9</text>
<text x="208.6" y="139.7">30</text>
<text x="208.6" y="143.6">31</text>
<text x="218.7" y="139.7">1</text>
<text x="218.7" y="143.6">2</text>
<text x="222.2" y="139.7">Ruit met vorm (DXF)</text>
<text x="222.2" y="143.6">Ruit met vorm (DXF)</text>
<text x="282.2" y="139.7">gelaagd 44.2 helder</text>
<text x="282.2" y="143.6">gelaagd 44.2 helder</text>
<text x="336.2" y="139.7">197 x 89</text>
<text x="336.2" y="143.6">267 x 125</text>
<text x="390.9" y="139.7">0,29</text>
<text x="390.9" y="143.6">0,43</text>
<text x="406" y="139.7">0,3</text>
<text x="406" y="143.6">0,9</text>
<text x="208.6" y="147.5">32</text>
<text x="218.7" y="147.5">2</text>
<text x="222.2" y="147.5">Ruit met vorm (DXF)</text>
<text x="282.2" y="147.5">gelaagd 44.2 helder</text>
<text x="336.2" y="147.5">255 x 205</text>
<text x="390.9" y="147.5">0,44</text>
<text x="406" y="147.5">0,9</text>
<text x="208.6" y="151.4">33</text>
<text x="208.6" y="155.3">34</text>
<text x="218.7" y="151.4">2</text>
<text x="218.7" y="155.3">2</text>
<text x="222.2" y="151.4">Ruit met vorm (DXF)</text>
<text x="222.2" y="155.3">Ruit met vorm (DXF)</text>
<text x="282.2" y="151.4">gelaagd 44.2 helder</text>
<text x="282.2" y="155.3">gelaagd 44.2 helder</text>
<text x="336.2" y="151.4">205 x 255</text>
<text x="336.2" y="155.3">125 x 267</text>
<text x="390.9" y="151.4">0,44</text>
<text x="390.9" y="155.3">0,43</text>
<text x="406" y="151.4">0,9</text>
<text x="406" y="155.3">0,9</text>
<text x="208.6" y="159.2">35</text>
<text x="218.7" y="159.2">1</text>
<text x="222.2" y="159.2">Taatsscharnier Argenta Pivotica Pro 150 (pot, as en bovenpen)</text>
<text x="282.2" y="159.2">inkoop</text>
<text x="208.6" y="163.1">36</text>
<text x="208.6" y="167">37</text>
<text x="217.6" y="163.1">55</text>
<text x="217.6" y="167">34</text>
<text x="222.2" y="163.1">Schroef M4 x 12 verzonken, RVS (ISO 10642)</text>
<text x="222.2" y="167">Glasblokje 3 mm</text>
<text x="282.2" y="163.1">A2</text>
<text x="282.2" y="167">kunststof</text>
<text x="208.6" y="170.9">38</text>
<text x="218.7" y="170.9">3</text>
<text x="222.2" y="170.9">Glaskit transparant (koker 310 ml)</text>
<text x="282.2" y="170.9">MS-polymeer</text>
<text x="208.6" y="174.8">39</text>
<text x="218.7" y="174.8">6</text>
<text x="222.2" y="174.8">Kozijnanker Ø8</text>
<text x="222.2" y="178.7">Totaal staal en glas</text>
<text x="282.2" y="174.8">verzinkt</text>
<text x="404.9" y="178.7">99,4</text>
</g>
<g font-size="1.8">
<text x="207.4" y="22.7">Pos</text>
<text x="218.7" y="22.7">n</text>
<text x="222.2" y="22.7">Benaming</text>
<text x="282.2" y="22.7">Materiaal, profiel</text>
<text x="336.2" y="22.7">Maat</text>
<text x="366.2" y="22.7">Zagen</text>
<text x="390.5" y="22.7">kg/st</text>
<text x="406.6" y="22.7">kg</text>
</g>
<g font-size="1.7" fill="#555">
<text x="215.2" y="257.6">Eigenaar</text>
<text x="285.2" y="257.6">Bibliotheek</text>
<text x="215.2" y="265.6">Titel</text>
<text x="215.2" y="273.6">Systeem</text>
<text x="285.2" y="273.6">Tekeningnummer</text>
<text x="345.2" y="273.6">Rev.</text>
<text x="365.2" y="273.6">Uitgifte</text>
<text x="215.2" y="281.6">Maten en toleranties</text>
<text x="285.2" y="281.6">Schaal</text>
<text x="315.2" y="281.6">Opgesteld</text>
<text x="365.2" y="281.6">Blad</text>
</g>
</svg>
